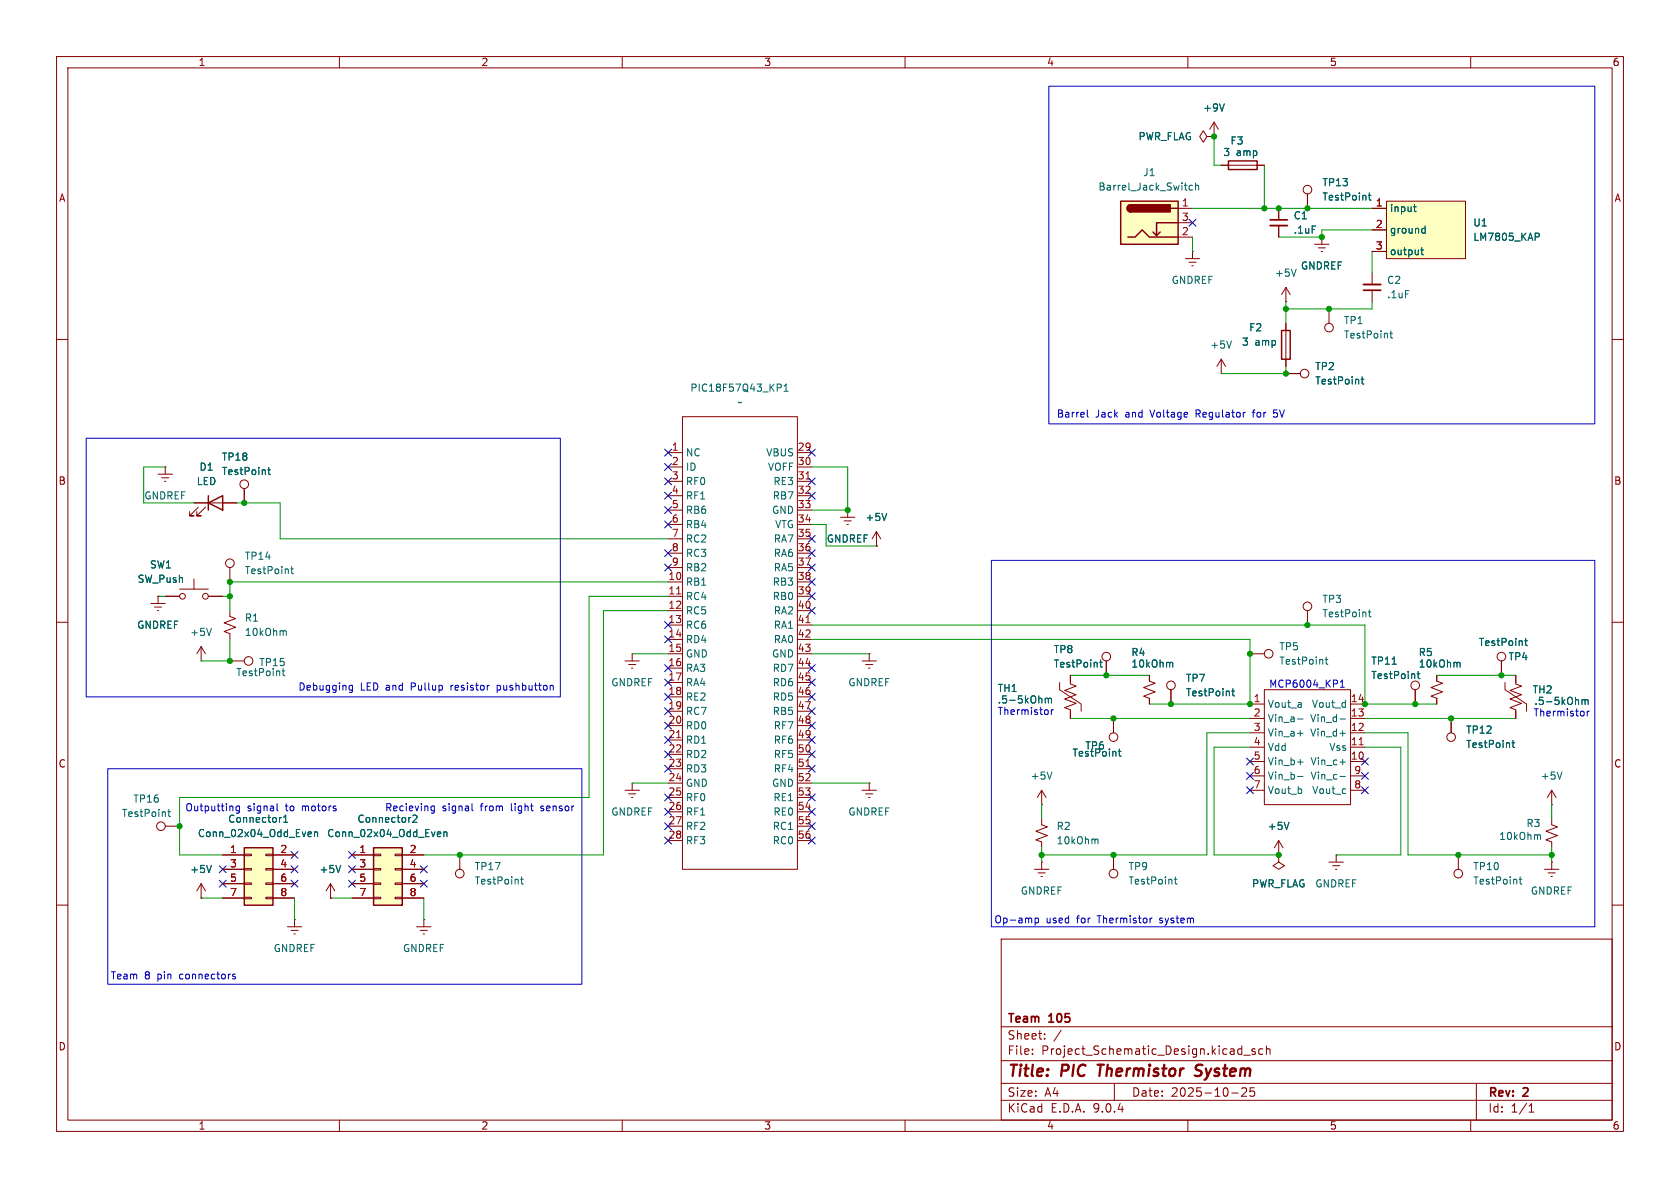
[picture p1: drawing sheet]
<svg xmlns="http://www.w3.org/2000/svg" width="297mm" height="210mm" viewBox="0 0 297 210" stroke-linecap="round" stroke-linejoin="round" font-family="sans-serif">
<g fill="none" stroke="#840000" stroke-width=".18">
<path d="M10 10h277v190h-277zM12 12h273v186h-273zM60 10v2M110 10v2M160 10v2M210 10v2M260 10v2M242.6 48.3v2M242.6 51.3v2M10 60h2M285 60h2M10 110h2"/>
<path d="M152.4 116.8h2.5M153 117.5h1.3M153.5 118.1h.3M153.7 115.6h.1M153.7 115.6v1.2M189.2 119.4v1.5l1 .4-2 .7 2 .8-2 .8 2 .7-2 .8 1 .4v1.5M195.6 116.8v2.6M285 110h2M110.5 139.7h2.5M111.8 138.4h.1M111.8 138.4v1.3M152.4 139.7h2.5"/>
<path d="M153.7 138.4h.1M153.7 138.4v1.3M184.1 139.7l-.7 1.3M184.1 139.7l.8 1.3M184.1 139.7v2.5M187.3 120.7v1.2l3.8 2.6v1.2M196.8 127v2.5M207 121.9v2.6M111.1 140.3h1.3M111.6 141h.3M153 140.3h1.3M153.5 141h.3"/>
<path d="M184.1 142.2h.1M184.1 144.8v1l1.1 .4-2.1 .7 2.1 .8-2.1 .8 1 .3v1.1M10 160h2M177 166h108v32h-108zM285 160h2M60 198v2M110 198v2M160 198v2M177 194.5h108M177 191.5h108M177 187.5h108M177 181.5h108"/>
<path d="M182.5 186.3v.1M182.5 185.5v.1M184.7 183.6v.1M184.7 182.8v.1M187.6 182.1l-1.3 2M197 191.5v3M210 198v2M217.7 193.2h1.2M219.9 186.5h1.1M220.3 192.4v.5l-.8 .9h.9M221 192.3v.7l.2-.1h.5l.1 .6-.3 .3-.5-.1M221.9 185.5l-.4-.1-.2 .2 .1 .2 .5 .2v.3h-.6"/>
<path d="M223.2 185.5l-.4-.1-.3 .3v.4l.2 .2h.5M223.9 185.5l.2-.1 .4 .1v.9M223.9 184.9v1.5M260 198v2M261 191.5v6.5M270.3 196.6h.9M270.3 195.5l.4-.4v1.5"/>
<circle cx="195.6" cy="116.1" r=".76"/>
<circle cx="196.8" cy="130.3" r=".76"/>
<circle cx="207" cy="121.2" r=".76"/>
</g>
<path d="M194 188.2h1.2M194.6 188.2l-.3 2M212.3 190a.85 .85 0 0 1-1.1 .1M212.3 188.2l-.7 .1a.46 .46 0 0 0-.2 .5 .46 .46 0 0 0 .3 .4l.6 .2" fill="none" stroke="#840000" stroke-width=".4"/>
<path d="M194.4 117.1h.5M194.6 116.7v1l.3 .2M184.8 123.4v.9M184.8 123.6l.4-.2 .1 .2M185.3 123.6l.2-.2 .3 .1 .1 .8M185.3 123.6v.7M186 136.5l-.5 1.2M197.7 132.8h.5M197.9 132.4v1.1l.3 .2M217.8 122.2h.4M217.9 121.7v1.1l.3 .2M193.8 148.3l.3 .2v.7" fill="none" stroke="#006464" stroke-width=".18"/>
<path d="M241 51.3h3.1" fill="none" stroke="#840000" stroke-width=".3"/>
<path d="M241 50.3h3.1" fill="none" stroke="#840000" stroke-width=".33"/>
<path d="M43.2 149.9h5.1v10.1h-5.1z" fill="#ffffc2"/>
<path d="M43.2 149.9h5.1v10.1h-5.1z" fill="none" stroke="#840000" stroke-width=".25"/>
<g fill="none" stroke="#840000" stroke-width=".18">
<path d="M234.9 54.6v2.6M39.4 151.1h3.8M39.4 153.7h3.8M39.4 156.2h3.8M39.4 158.8h3.8M43.2 151h1.2v.3h-1.2zM43.2 153.5h1.2v.3h-1.2zM43.2 156.1h1.2v.2h-1.2zM43.2 158.6h1.2v.3h-1.2zM47 151h1.3v.3h-1.3zM47 153.5h1.3v.3h-1.3zM47 156.1h1.3v.2h-1.3z"/>
<path d="M47 158.6h1.3v.3h-1.3zM48.3 151.1h3.8M48.3 153.7h3.8M48.3 156.2h3.8M48.3 158.8h3.8M58.4 158.8h.1M58.4 156.2l-.7 1.3M58.4 156.2l.8 1.3M58.4 156.2v2.6M50.8 163.8h2.5M51.4 164.5h1.3M51.9 165.1h.3"/>
<path d="M52.1 162.6h.1M52.1 162.6v1.2M73.7 163.8h2.5M74.3 164.5h1.3M74.8 165.1h.3M74.9 162.6h.1M74.9 162.6v1.2"/>
<circle cx="234.9" cy="57.9" r=".76"/>
</g>
<path d="M245.7 58.9h.5M245.9 58.5v1.1l.3 .2M49.8 144.5l-.3 .1M50.1 145.4h.8M50.1 144.5l.4-.4v1.3M54.6 147.1h.4l.1 .3-.6 .1M55 147.8l-.4 .1M55.6 147.2l.2-.1h.3l.1 .8M55.6 147.1v.8M60.2 153l-.4 1.2" fill="none" stroke="#006464" stroke-width=".18"/>
<path d="M245.1 35.6h14v10.1h-14z" fill="#ffffc2"/>
<g fill="none" stroke="#840000" stroke-width=".18">
<path d="M242.6 36.8h2.5M245.1 35.6h14v10.1h-14zM227.3 53.3h.1M227.3 50.8l-.7 1.3M227.3 50.8l.8 1.3M227.3 50.8v2.5M242.6 40.6h2.5M242.6 44.5h2.5M81.3 151.1v2.6"/>
<circle cx="81.3" cy="154.4" r=".76"/>
</g>
<path d="M249.9 36.6h.5M250.1 36.1v1.1l.3 .2M251.9 39.9v1.3M229.1 47.6l-.4 1.2M251.2 44.2h.4M251.3 43.8v1l.3 .2M251.6 40.4h.3M251.9 41.2h-.3M271.4 41.2h.5l.2 .3-.1 .3-.6 .1M92 155.4h.5M92.2 155v1.1l.3 .2" fill="none" stroke="#006464" stroke-width=".18"/>
<path d="M66 149.9h5.1v10.1h-5.1z" fill="#ffffc2"/>
<path d="M66 149.9h5.1v10.1h-5.1z" fill="none" stroke="#840000" stroke-width=".25"/>
<g fill="none" stroke="#840000" stroke-width=".18">
<path d="M213.4 24.1l-.7-1-.6 1 .6 1 .7-1h1.2M214.6 24.1h.1M226.1 36.8v2.1M226.1 39.9v2M232.4 43.2h2.5M233 43.8h1.3M233.6 44.5h.2M233.7 41.9h.1M233.7 41.9v1.3M120.6 73.7h20.4v80h-20.4zM118.1 80h2.5M118.1 82.6h2.5"/>
<path d="M118.1 85.1h2.5M118.1 87.6h2.5M118.1 90.2h2.5M118.1 92.7h2.5M118.1 95.3h2.5M118.1 97.8h2.5M141 80h2.5M141 82.6h2.5M141 85.1h2.5M141 87.6h2.5M141 90.2h2.5M141 92.7h2.5"/>
<path d="M141 95.3h2.5M141 97.8h2.5M118.1 100.3h2.5M118.1 102.9h2.5M118.1 105.4h2.5M118.1 108h2.5M118.1 110.5h2.5M118.1 113h2.5M118.1 115.6h2.5M118.1 118.1h2.5M141 100.3h2.5M141 102.9h2.5"/>
<path d="M141 105.4h2.5M141 108h2.5M141 110.5h2.5M141 113h2.5M141 115.6h2.5M141 118.1h2.5M118.1 120.7h2.5M118.1 123.2h2.5M118.1 125.7h2.5M118.1 128.3h2.5M118.1 130.8h2.5M118.1 133.4h2.5"/>
<path d="M118.1 135.9h2.5M118.1 138.4h2.5M141 120.7h2.5M141 123.2h2.5M141 125.7h2.5M141 128.3h2.5M141 130.8h2.5M141 133.4h2.5M141 135.9h2.5M141 138.4h2.5M29.2 146.1h2.5M62.2 151.1h3.8"/>
<path d="M62.2 153.7h3.8M62.2 156.2h3.8M62.2 158.8h3.8M66 151h1.3v.3h-1.3zM66 153.5h1.3v.3h-1.3zM66 156.1h1.3v.2h-1.3zM66 158.6h1.3v.3h-1.3zM69.8 151h1.3v.3h-1.3zM69.8 153.5h1.3v.3h-1.3zM69.8 156.1h1.3v.2h-1.3zM69.8 158.6h1.3v.3h-1.3zM71.1 151.1h3.8"/>
<path d="M71.1 153.7h3.8M71.1 156.2h3.8M71.1 158.8h3.8M118.1 146.1h2.5M118.1 141h2.5M118.1 143.5h2.5M118.1 148.6h2.5M141 146.1h2.5M141 141h2.5M141 143.5h2.5M141 148.6h2.5"/>
<circle cx="28.4" cy="146" r=".76"/>
</g>
<path d="M137.4 67.9h.5l.2 .2-.1 .4-.6 .1M138.6 69.2h.7M138.6 68.3l.4-.4v1.3M29.7 143.5h.4M29.8 143.1v1.1l.3 .1M73.7 144.5l-.8 .9h.8M77.5 147.1h.4v.3l-.6 .1M77.9 147.8l-.4 .1M78.5 147.2l.1-.1h.4v.8M78.5 147.1v.8" fill="none" stroke="#006464" stroke-width=".18"/>
<path d="M224.5 38.9h3.1" fill="none" stroke="#840000" stroke-width=".3"/>
<path d="M224.5 39.9h3.1" fill="none" stroke="#840000" stroke-width=".33"/>
<path d="M142.5 84.7h.7M119.6 105h.7M142.5 110.1h.7M119.6 130.4h.7M142.5 135.5h.7" fill="none" stroke="#a90000" stroke-width=".18"/>
<path d="M198.1 35.6h10.2v7.6h-10.2z" fill="#ffffc2"/>
<path d="M198.1 35.6h10.2v7.6h-10.2zM199.9 36.2a.64 .64 0 0 0-.6 .6 .64 .64 0 0 0 .6 .7M207 36.8h1.3M208.3 39.4h-3.8v2.3l-.7-.7M217.2 28.4h5v1.6h-5zM199.4 41.9h1.3l1.2-1.3 1.3 1.3h5.1M205.1 41l-.6 .7M226.6 58.4h1.5v5.1h-1.5zM36.8 88.9l2.6-1.3v2.6zM36.8 87.6v2.6" fill="none" stroke="#840000" stroke-width=".25"/>
<g fill="#840000" stroke="#840000" stroke-width=".25">
<path d="M199.4 36.4l.5-.2v1.3a.63 .63 0 0 1-.6-.4 .63 .63 0 0 1 .1-.7z"/>
<path d="M199.9 36.2h7v1.3h-7z"/>
</g>
<g fill="none" stroke="#840000" stroke-width=".18">
<path d="M208.3 36.8h2.5M208.3 39.4h2.5M214.6 24.1h.1M214.6 21.6l-.7 1.3M214.6 21.6l.8 1.3M214.6 21.6v2.5M215.9 29.2h7.6M226.1 36.8v2.1M226.1 39.9v2M231.1 34.3v2.5M242.6 36.8h2.5M208.3 41.9h2.5"/>
<path d="M209.5 45.7h2.6M210.2 46.4h1.3M210.7 47h.2M210.8 44.5h.1M210.8 44.5v1.2M227.3 57.2v7.6M233.7 41.9h.1M242.6 40.6h2.5M242.6 44.5h2.5M215.9 66h.1M215.9 63.5l-.8 1.3M215.9 63.5l.8 1.3"/>
<path d="M215.9 63.5v2.5M227.3 66h2.6M27.9 83.8h2.6M28.6 84.5h1.2M29.1 85.1h.2M29.2 82.6h.1M29.2 82.6v1.2M34.3 88.9h7.6M35.1 89.7l-1.6 1.5h.8h-.8v-.8M36.3 89.7l-1.5 1.5h.8h-.8v-.8M43.2 86.4v2.5M148.6 91.4h2.5"/>
<path d="M149.2 92.1h1.3M149.7 92.7h.3M149.9 90.2h.1M149.9 90.2v1.2M154.9 96.5h.1M154.9 94l-.7 1.3M154.9 94l.8 1.3M154.9 94v2.5M26.7 106.7h2.5M27.3 107.3h1.3M27.8 108h.3M27.9 105.4h.1"/>
<path d="M27.9 105.4v1.3M29.2 105.4h2.5M31.7 104.1h5.1M34.3 102.4v1.7M35.6 116.8h.1M35.6 114.3v2.5M35.6 114.3l-.8 1.3M35.6 114.3l.7 1.3M36.8 105.4h2.6M40.6 108v1l1.1 .3-2.1 .8 2.1 .8-2.1 .7 1 .4v1M40.6 116.8h2.6M40.6 100.3v2.6"/>
<path d="M110.5 116.8h2.5M111.1 117.5h1.3M111.6 118.1h.3M111.8 115.6h.1M111.8 115.6v1.2M189.2 119.4v1.3M195.6 116.8v2.6M203.2 119.4v1l1 .4-2 .7 2 .8-2 .8 1 .3v1.1M221 115.6h2.5M231.1 108v2.5M254 119.4v1l1 .4-2 .7 2 .8-2 .8 1 .3v1.1M265.4 116.8v2.6"/>
<path d="M268 119.4v1.5l1 .4-2 .7 2 .8-2 .8 2 .7-2 .8 1 .4v1.5M189.2 125.7v1.3M196.8 127v2.5M207 121.9v2.6M221 124.5h2.5M221 127h2.5M221 129.5h2.5M221 132.1h2.5M221 134.6h2.5M221 137.2h2.5M221 139.7h2.5M223.5 121.9h15.3v20.3h-15.3z"/>
<path d="M238.8 124.5h2.5M238.8 127h2.5M238.8 129.5h2.5M238.8 132.1h2.5M238.8 134.6h2.5M238.8 137.2h2.5M238.8 139.7h2.5M250.2 121.9v2.6M256.5 127v2.5M266.1 120.7v1.2l3.8 2.6v1.2M274.3 139.7v2.5M274.3 139.7l-.7 1.3"/>
<path d="M274.3 139.7l.8 1.3M35.6 158.8h.1M35.6 156.2l-.8 1.3M35.6 156.2l.7 1.3M35.6 156.2v2.6M39.4 153.7h3.8M39.4 151.1h3.8M39.4 156.2h3.8M39.4 158.8h3.8M48.3 153.7h3.8M48.3 151.1h3.8M48.3 156.2h3.8"/>
<path d="M48.3 158.8h3.8M58.4 158.8h.1M62.2 153.7h3.8M62.2 151.1h3.8M62.2 156.2h3.8M62.2 158.8h3.8M71.1 153.7h3.8M71.1 151.1h3.8M71.1 156.2h3.8M71.1 158.8h3.8M182.9 153.7h2.5M183.5 154.3h1.3"/>
<path d="M184 154.9h.3M184.1 152.4h.1M184.1 152.4v1.3M196.8 151.1v2.6M226.1 151.1v1.3l1 .6-1 .7-1.1-.7 1.1-.6M226.1 151.1h.1M226.1 148.6l-.8 1.3M226.1 148.6l.7 1.3M226.1 148.6v2.5M234.9 152.4h2.6M235.6 153h1.3M236.1 153.7h.2"/>
<path d="M236.2 151.1h.1M236.2 151.1v1.3M257.8 151.1v2.6M273 153.7h2.6M273.7 154.3h1.3M274.2 154.9h.2M274.3 144.8v1l1 .4-2 .7 2 .8-2 .8 1 .3v1.1M274.3 142.2h.1M274.3 152.4h.1M274.3 152.4v1.3"/>
<circle cx="231.1" cy="33.5" r=".76"/>
<circle cx="230.6" cy="66" r=".76"/>
<circle cx="40.6" cy="99.6" r=".76"/>
<circle cx="43.2" cy="85.6" r=".76"/>
<circle cx="32.3" cy="105.4" r=".51"/>
<circle cx="36.3" cy="105.4" r=".51"/>
<circle cx="43.9" cy="116.8" r=".76"/>
<circle cx="224.3" cy="115.6" r=".76"/>
<circle cx="231.1" cy="107.2" r=".76"/>
<circle cx="265.4" cy="116.1" r=".76"/>
<circle cx="250.2" cy="121.2" r=".76"/>
<circle cx="256.5" cy="130.3" r=".76"/>
<circle cx="196.8" cy="154.4" r=".76"/>
<circle cx="257.8" cy="154.4" r=".76"/>
</g>
<g fill="none" stroke="#006464" stroke-width=".18">
<path d="M216.4 18.4l-.4 1.2M210.8 32.8h-.3l-.3 .2 .1 .5h.5M211.4 32.9l.1-.1h.3l.1 .8M211.4 32.3v1.3M241.9 34.5h.5M242.1 34.1v1.1l.3 .2M249.9 36.6h.5M250.1 36.1v1.1l.3 .2M251.9 39.9v1.3M251.2 44.2h.4M251.3 43.8v1l.3 .2M251.6 40.4h.3"/>
<path d="M251.9 41.2h-.3M271.4 41.2h.5l.2 .3-.1 .3-.6 .1M217.7 60.3l-.4 1.2M240.6 67h.5M240.8 66.6v1.1l.3 .2M47.3 83h.5M47.5 82.6v1.1l.3 .2M156.8 90.7l-.5 1.3M37.4 111.1l-.4 1.2M50.1 118.2v1.1l.3 .2M50.2 111.5l.4 .2v.6M51.4 100.6h.5"/>
<path d="M51.6 100.1v1.1l.3 .2M194.4 117.1h.5M194.6 116.7v1l.3 .2M207 117.1l.3 .2v.6M234.3 116.6h.5M234.5 116.1v1.1l.3 .2M241.9 108.2h.5M242.1 107.8v1.1l.3 .1M246.1 117.4h.7M250.5 119.1h.5M250.7 118.7v1.1l.3 .2M257.8 117.1l.3 .2v.6"/>
<path d="M269.5 113.3h.5M269.7 112.8v1.1l.3 .2M184.8 123.4v.9M184.8 123.6l.4-.2 .1 .2M185.3 123.6l.2-.2 .3 .1 .1 .8M185.3 123.6v.7M197.7 132.8h.5M197.9 132.4v1.1l.3 .2M217.8 122.2h.4M217.9 121.7v1.1l.3 .2M229.4 127.1h1M229.4 129.6h1"/>
<path d="M229.4 134.7h1M229.4 137.3h1M236.9 127.1h.9M236.9 129.6h.9M236.9 134.7h.9M236.9 137.3h.9M267.3 131.3h.5M267.5 130.9v1.1l.3 .2M276.1 136.5l-.4 1.2M279.7 123.7v.8M279.7 123.8l.3-.1 .2 .2M280.2 123.9l.2-.2h.3l.1 .8"/>
<path d="M280.2 123.9v.6M37.4 153l-.4 1.2M49.8 144.5l-.3 .1M50.1 145.4h.8M50.1 144.5l.4-.4v1.3M54.6 147.1h.4l.1 .3-.6 .1M55 147.8l-.4 .1M55.6 147.2l.2-.1h.3l.1 .8M55.6 147.1v.8M60.2 153l-.4 1.2M73.7 144.5l-.8 .9h.8M77.5 147.1h.4v.3l-.6 .1"/>
<path d="M77.9 147.8l-.4 .1M78.5 147.2l.1-.1h.4v.8M78.5 147.1v.8M207.6 155.4h.5M207.8 155v1.1l.3 .2M227.9 145.4l-.4 1.2M268.6 155.4h.4M268.7 155v1.1l.3 .2M272 147.6l.4 .1v.7"/>
</g>
<path d="M240.3 131.7h.7" fill="none" stroke="#a90000" stroke-width=".18"/>
<g fill="none" stroke="#009600" stroke-width=".18">
<path d="M210.8 36.8h31.8M214.6 24.1v5.1h1.3M223.5 29.2v7.6M210.8 41.9v2.6M227.3 53.3v3.9M242.6 40.6h-8.9v1.3h-7.6M242.6 53.3v1.3h-15.3M242.6 44.5v3.8M227.3 64.8v1.2h-11.4M29.2 82.6h-3.8v6.3h8.9M41.9 88.9h7.6v6.4h68.6M143.5 92.7h2.5v3.8h8.9"/>
<path d="M143.5 82.6h6.4v7.6h-6.4M27.9 105.4h1.3M39.4 105.4h1.2M40.6 113v3.8h-5M111.8 115.6h6.3M118.1 105.4h-14v35.6h-72.4v10.1h7.7M118.1 108h-11.4v43.1h-31.8M118.1 102.9h-77.5v5.1M143.5 113h77.5v11.5h-17.8M143.5 110.5h97.8v14h12.7M143.5 115.6h10.2M189.2 119.4h14"/>
<path d="M254 119.4h14M111.8 138.4h6.3M143.5 138.4h10.2M189.2 127h31.8M221 129.5h-7.6v21.6h-29.3M221 132.1h-6.4v19h11.5M241.3 132.1h6.3v19h-11.4M241.3 129.5h7.6v21.6h25.4M241.3 127h26.7M35.6 158.8h3.8M52.1 158.8v3.8M58.4 158.8h3.8"/>
<path d="M74.9 158.8v3.8M184.1 142.2v2.6M184.1 149.9v2.5M274.3 142.2v2.6M274.3 149.9v2.5"/>
</g>
<g fill="none" stroke="#000084" stroke-width=".18">
<path d="M210.2 38.8l1.2 1.2M211.4 38.8l-1.2 1.2M117.5 79.4l1.2 1.2M118.7 79.4l-1.2 1.2M142.9 79.4l1.2 1.2M144.1 79.4l-1.2 1.2M117.5 84.5l1.2 1.2M117.5 81.9l1.2 1.3M117.5 99.7l1.2 1.2M117.5 97.2l1.2 1.2M117.5 87l1.2 1.2M117.5 89.6l1.2 1.2"/>
<path d="M117.5 92.1l1.2 1.2M118.7 99.7l-1.2 1.2M118.7 97.2l-1.2 1.2M118.7 84.5l-1.2 1.2M118.7 81.9l-1.2 1.3M118.7 89.6l-1.2 1.2M118.7 87l-1.2 1.2M118.7 92.1l-1.2 1.2M142.9 94.6l1.2 1.3M142.9 97.2l1.2 1.2M142.9 84.5l1.2 1.2M142.9 87l1.2 1.2"/>
<path d="M142.9 99.7l1.2 1.2M144.1 87l-1.2 1.2M144.1 94.6l-1.2 1.3M144.1 97.2l-1.2 1.2M144.1 99.7l-1.2 1.2M144.1 84.5l-1.2 1.2M117.5 117.5l1.2 1.2M117.5 109.9l1.2 1.2M117.5 112.4l1.2 1.2M118.7 112.4l-1.2 1.2M118.7 109.9l-1.2 1.2M118.7 117.5l-1.2 1.2"/>
<path d="M142.9 102.3l1.2 1.2M142.9 104.8l1.2 1.2M142.9 117.5l1.2 1.2M142.9 107.3l1.2 1.3M144.1 102.3l-1.2 1.2M144.1 107.3l-1.2 1.3M144.1 104.8l-1.2 1.2M144.1 117.5l-1.2 1.2M117.5 122.6l1.2 1.2M117.5 127.7l1.2 1.2M117.5 125.1l1.2 1.2M117.5 130.2l1.2 1.2"/>
<path d="M117.5 132.7l1.2 1.3M117.5 120l1.2 1.3M117.5 135.3l1.2 1.2M118.7 120l-1.2 1.3M118.7 122.6l-1.2 1.2M118.7 127.7l-1.2 1.2M118.7 125.1l-1.2 1.2M118.7 130.2l-1.2 1.2M118.7 132.7l-1.2 1.3M118.7 135.3l-1.2 1.2M142.9 122.6l1.2 1.2M142.9 120l1.2 1.3"/>
<path d="M142.9 130.2l1.2 1.2M142.9 132.7l1.2 1.3M142.9 127.7l1.2 1.2M142.9 135.3l1.2 1.2M142.9 125.1l1.2 1.2M144.1 122.6l-1.2 1.2M144.1 120l-1.2 1.3M144.1 130.2l-1.2 1.2M144.1 132.7l-1.2 1.3M144.1 127.7l-1.2 1.2M144.1 135.3l-1.2 1.2M144.1 125.1l-1.2 1.2"/>
<path d="M220.4 139.1l1.2 1.2M220.4 134l1.2 1.2M220.4 136.6l1.2 1.2M221.6 139.1l-1.2 1.2M221.6 134l-1.2 1.2M221.6 136.6l-1.2 1.2M240.7 136.6l1.2 1.2M240.7 134l1.2 1.2M240.7 139.1l1.2 1.2M241.9 136.6l-1.2 1.2M241.9 134l-1.2 1.2M241.9 139.1l-1.2 1.2"/>
<path d="M38.8 155.6l1.2 1.2M38.8 153.1l1.2 1.2M40 155.6l-1.2 1.2M40 153.1l-1.2 1.2M51.5 155.6l1.2 1.2M51.5 153.1l1.2 1.2M51.5 150.5l1.2 1.2M52.7 150.5l-1.2 1.2M52.7 155.6l-1.2 1.2M52.7 153.1l-1.2 1.2M61.6 150.5l1.2 1.2M61.6 155.6l1.2 1.2"/>
<path d="M61.6 153.1l1.2 1.2M62.8 150.5l-1.2 1.2M62.8 155.6l-1.2 1.2M62.8 153.1l-1.2 1.2M74.3 155.6l1.2 1.2M74.3 153.1l1.2 1.2M75.5 155.6l-1.2 1.2M75.5 153.1l-1.2 1.2M117.5 140.4l1.2 1.2M117.5 145.4l1.2 1.3M117.5 142.9l1.2 1.2M117.5 148l1.2 1.2"/>
<path d="M118.7 148l-1.2 1.2M118.7 142.9l-1.2 1.2M118.7 145.4l-1.2 1.3M118.7 140.4l-1.2 1.2M142.9 145.4l1.2 1.3M142.9 140.4l1.2 1.2M142.9 142.9l1.2 1.2M142.9 148l1.2 1.2M144.1 145.4l-1.2 1.3M144.1 140.4l-1.2 1.2M144.1 142.9l-1.2 1.2M144.1 148l-1.2 1.2"/>
</g>
<g fill="none" stroke="#0000c2" stroke-width=".18">
<path d="M185.4 15.2h96.5v59.7h-96.5zM15.2 77.5h83.9v45.7h-83.9zM192.2 72.5v1.1l.2 .1M220 72.9h.2M221.4 72.9h.5M221.6 72.5v1.2M225.1 73.6l.5 .1M225.8 72.5h-.6l-.1 .6 .5-.2M175.3 99.1h106.6v64.7h-106.6zM19 135.9h83.9v38.1h-83.9zM61.7 121.8l.3 .2 .3-.1M62.3 121.1v1.1l-.2 .2h-.3"/>
<path d="M62.3 121.2l-.3-.1-.3 .3M87.9 121.1v1.3M87.9 121.9l.1 .1M88 121.1l-.1 .1M97.8 121.2v.8M185.9 125.5v.8M186.2 125.5l-.3 .2M236.9 121.5h.8M236.9 120.6l.4-.4v1.3M280.6 125.7v.9M281 125.7l-.4 .3M41.8 143.7l.1 .1"/>
<path d="M42.3 142.5h-.3l-.3 .2 .1 .6h.5M42.3 142.5v1l-.2 .3M49 142.1v1.1l.2 .1M76.2 143.2l.2 .1h.4M76.8 142.5v1l-.2 .3-.4-.1M76.8 142.5h-.4l-.2 .1M83.4 142.1v1.1l.2 .1M41.2 172.6l.4 .1v.2l-.1 .1h-.4M41.2 172.3h.4M183 162.3v1.3M183 162.4l.4-.1 .2 .2-.1 .6h-.5M203.7 162.3l-.3 .1"/>
</g>
<g fill="#009600" stroke="#009600" stroke-width=".18">
<circle cx="81.3" cy="151.1" r=".46"/>
<circle cx="31.7" cy="146.1" r=".46"/>
<circle cx="40.6" cy="116.8" r=".46"/>
<circle cx="40.6" cy="102.9" r=".46"/>
<circle cx="40.6" cy="105.4" r=".46"/>
<circle cx="149.9" cy="90.2" r=".46"/>
<circle cx="43.2" cy="88.9" r=".46"/>
<circle cx="226.1" cy="36.8" r=".46"/>
<circle cx="223.5" cy="36.8" r=".46"/>
<circle cx="231.1" cy="36.8" r=".46"/>
<circle cx="214.6" cy="24.1" r=".46"/>
<circle cx="227.3" cy="66" r=".46"/>
<circle cx="234.9" cy="54.6" r=".46"/>
<circle cx="227.3" cy="54.6" r=".46"/>
<circle cx="233.7" cy="41.9" r=".46"/>
<circle cx="196.8" cy="151.1" r=".46"/>
<circle cx="184.1" cy="151.1" r=".46"/>
<circle cx="207" cy="124.5" r=".46"/>
<circle cx="196.8" cy="127" r=".46"/>
<circle cx="195.6" cy="119.4" r=".46"/>
<circle cx="226.1" cy="151.1" r=".46"/>
<circle cx="221" cy="115.6" r=".46"/>
<circle cx="231.1" cy="110.5" r=".46"/>
<circle cx="241.3" cy="124.5" r=".46"/>
<circle cx="221" cy="124.5" r=".46"/>
<circle cx="250.2" cy="124.5" r=".46"/>
<circle cx="265.4" cy="119.4" r=".46"/>
<circle cx="256.5" cy="127" r=".46"/>
<circle cx="274.3" cy="151.1" r=".46"/>
<circle cx="257.8" cy="151.1" r=".46"/>
</g>
<g font-size="2.8" fill="#840000">
<text x="178" y="190.9">Title:</text>
<text x="187.7" y="190.9">PIC</text>
<text x="194.9" y="190.9">Thermistor</text>
<text x="213" y="190.9">System</text>
</g>
<g font-size="2.1" fill="#840000">
<text x="178" y="184">Sheet:</text>
<text x="178" y="181.2">Team</text>
<text x="185.5" y="181.2">105</text>
<text x="178" y="186.7">File:</text>
<text x="184.1" y="186.7">Project_Schematic_Design.kicad_sch</text>
<text x="178" y="196.9">KiCad</text>
<text x="178" y="194.1">Size:</text>
<text x="184.7" y="194.1">A4</text>
<text x="185.7" y="196.9">E.D.A.</text>
<text x="193.3" y="196.9">9.0.4</text>
<text x="200" y="194.1">Date:</text>
<text x="207" y="194.1">2025-10-25</text>
<text x="263" y="194.3">Rev:</text>
<text x="263" y="196.9">Id:</text>
<text x="267.1" y="196.9">1/1</text>
<text x="269.4" y="194.3">2</text>
</g>
<g font-size="1.8" fill="#840000">
<text x="35" y="11.9">1</text>
<text x="85" y="11.9">2</text>
<text x="135" y="11.9">3</text>
<text x="185" y="11.9">4</text>
<text x="235" y="11.9">5</text>
<text x="285" y="11.9">6</text>
<text x="10.3" y="35.9">A</text>
<text x="285.3" y="35.9">A</text>
<text x="10.3" y="85.9">B</text>
<text x="285.3" y="85.9">B</text>
<text x="10.3" y="135.9">C</text>
<text x="285.3" y="135.9">C</text>
<text x="10.3" y="185.9">D</text>
<text x="285.3" y="185.9">D</text>
<text x="35" y="199.9">1</text>
<text x="85" y="199.9">2</text>
<text x="135" y="199.9">3</text>
<text x="185" y="199.9">4</text>
<text x="235" y="199.9">5</text>
<text x="285" y="199.9">6</text>
</g>
<g font-size="1.8" fill="#006464">
<text x="212.6" y="19.9">+9V</text>
<text x="201.2" y="25">PWR_FLAG</text>
<text x="216.2" y="27.8">3</text>
<text x="217.4" y="25.8">F3</text>
<text x="218.5" y="27.8">amp</text>
<text x="194.1" y="33.9">Barrel_Jack_Switch</text>
<text x="202" y="31.3">J1</text>
<text x="233.7" y="35.7">TestPoint</text>
<text x="233.7" y="33.1">TP13</text>
<text x="228.6" y="39">C1</text>
<text x="228.6" y="41.5">.1uF</text>
<text x="245.6" y="37.7">input</text>
<text x="245.6" y="41.5">ground</text>
<text x="260.4" y="40.2">U1</text>
<text x="229.9" y="47.9">GNDREF</text>
<text x="245.6" y="45.3">output</text>
<text x="260.4" y="42.8">LM7805_KAP</text>
<text x="207" y="50.4">GNDREF</text>
<text x="225.3" y="49.1">+5V</text>
<text x="245.1" y="50.4">C2</text>
<text x="245.1" y="52.9">.1uF</text>
<text x="220.7" y="58.8">F2</text>
<text x="237.5" y="57.5">TP1</text>
<text x="213.9" y="61.8">+5V</text>
<text x="219.5" y="61.3">3</text>
<text x="221.8" y="61.3">amp</text>
<text x="232.4" y="65.6">TP2</text>
<text x="237.5" y="60">TestPoint</text>
<text x="121.9" y="69.4">PIC18F57Q43_KP1</text>
<text x="130.3" y="72">~</text>
<text x="232.4" y="68.2">TestPoint</text>
<text x="35.2" y="83.4">D1</text>
<text x="39.1" y="81.6">TP18</text>
<text x="121.2" y="80.9">NC</text>
<text x="121.2" y="83.4">ID</text>
<text x="135.4" y="80.9">VBUS</text>
<text x="135.7" y="83.4">VOFF</text>
<text x="25.4" y="88.5">GNDREF</text>
<text x="34.7" y="86">LED</text>
<text x="39.1" y="84.2">TestPoint</text>
<text x="121.2" y="86">RF0</text>
<text x="121.2" y="88.5">RF1</text>
<text x="136.5" y="88.5">RB7</text>
<text x="136.6" y="86">RE3</text>
<text x="121.2" y="91">RB6</text>
<text x="121.2" y="93.6">RB4</text>
<text x="136.4" y="91">GND</text>
<text x="136.9" y="93.6">VTG</text>
<text x="152.9" y="92.3">+5V</text>
<text x="26.4" y="100.7">SW1</text>
<text x="43.2" y="101.7">TestPoint</text>
<text x="43.2" y="99.2">TP14</text>
<text x="121.2" y="96.1">RC2</text>
<text x="121.2" y="98.7">RC3</text>
<text x="121.2" y="101.2">RB2</text>
<text x="136.7" y="96.1">RA7</text>
<text x="136.7" y="98.7">RA6</text>
<text x="136.7" y="101.2">RA5</text>
<text x="146.1" y="96.1">GNDREF</text>
<text x="24.2" y="103.2">SW_Push</text>
<text x="121.2" y="103.7">RB1</text>
<text x="121.2" y="106.3">RC4</text>
<text x="136.5" y="103.7">RB3</text>
<text x="136.5" y="106.3">RB0</text>
<text x="233.7" y="106.8">TP3</text>
<text x="24.1" y="111.4">GNDREF</text>
<text x="33.5" y="112.6">+5V</text>
<text x="43.2" y="110.1">R1</text>
<text x="43.2" y="112.6">10kOhm</text>
<text x="121.2" y="108.8">RC5</text>
<text x="121.2" y="111.4">RC6</text>
<text x="121.2" y="113.9">RD4</text>
<text x="136.7" y="108.8">RA2</text>
<text x="136.7" y="111.4">RA1</text>
<text x="136.7" y="113.9">RA0</text>
<text x="233.7" y="109.3">TestPoint</text>
<text x="41.7" y="119.7">TestPoint</text>
<text x="45.7" y="118">TP15</text>
<text x="121.2" y="116.4">GND</text>
<text x="121.2" y="119">RA3</text>
<text x="136.4" y="116.4">GND</text>
<text x="136.5" y="119">RD7</text>
<text x="186.2" y="115.7">TP8</text>
<text x="186.2" y="118.2">TestPoint</text>
<text x="199.9" y="116.2">R4</text>
<text x="199.9" y="118.2">10kOhm</text>
<text x="226.1" y="115.2">TP5</text>
<text x="226.1" y="117.7">TestPoint</text>
<text x="242.3" y="117.7">TP11</text>
<text x="250.7" y="116.2">R5</text>
<text x="250.7" y="118.2">10kOhm</text>
<text x="261.3" y="114.4">TestPoint</text>
<text x="266.6" y="116.9">TP4</text>
<text x="108" y="121.5">GNDREF</text>
<text x="121.2" y="121.5">RA4</text>
<text x="121.2" y="124.1">RE2</text>
<text x="136.5" y="121.5">RD6</text>
<text x="136.5" y="124.1">RD5</text>
<text x="149.9" y="121.5">GNDREF</text>
<text x="176.3" y="124.6">.5-5kOhm</text>
<text x="176.3" y="122.5">TH1</text>
<text x="209.6" y="120.8">TP7</text>
<text x="209.6" y="123.3">TestPoint</text>
<text x="224" y="125.3">Vout_a</text>
<text x="231.8" y="125.3">Vout_d</text>
<text x="242.3" y="120.2">TestPoint</text>
<text x="270.9" y="122.8">TH2</text>
<text x="271.2" y="124.8">.5-5kOhm</text>
<text x="121.2" y="126.6">RC7</text>
<text x="121.2" y="129.1">RD0</text>
<text x="121.2" y="131.7">RD1</text>
<text x="136.5" y="126.6">RB5</text>
<text x="136.7" y="129.1">RF7</text>
<text x="136.7" y="131.7">RF6</text>
<text x="224" y="127.9">Vin_a-</text>
<text x="224" y="130.4">Vin_a+</text>
<text x="231.5" y="127.9">Vin_d-</text>
<text x="231.5" y="130.4">Vin_d+</text>
<text x="259.1" y="129.9">TP12</text>
<text x="121.2" y="134.2">RD2</text>
<text x="121.2" y="136.8">RD3</text>
<text x="136.7" y="134.2">RF5</text>
<text x="136.7" y="136.8">RF4</text>
<text x="189.5" y="134">TestPoint</text>
<text x="191.8" y="132.7">TP6</text>
<text x="224" y="132.9">Vdd</text>
<text x="224" y="135.5">Vin_b+</text>
<text x="231.6" y="135.5">Vin_c+</text>
<text x="234.9" y="132.9">Vss</text>
<text x="259.1" y="132.4">TestPoint</text>
<text x="23.5" y="142.1">TP16</text>
<text x="43.7" y="143.6">signal</text>
<text x="68" y="143.6">Recieving</text>
<text x="121.2" y="139.3">GND</text>
<text x="121.2" y="141.8">RF0</text>
<text x="136.4" y="139.3">GND</text>
<text x="136.6" y="141.8">RE1</text>
<text x="182.1" y="138">+5V</text>
<text x="224" y="138">Vin_b-</text>
<text x="224" y="140.6">Vout_b</text>
<text x="231.6" y="138">Vin_c-</text>
<text x="231.9" y="140.6">Vout_c</text>
<text x="272.3" y="138">+5V</text>
<text x="21.5" y="144.6">TestPoint</text>
<text x="34.9" y="148.2">Conn_02x04_Odd_Even</text>
<text x="40.2" y="145.6">Connector1</text>
<text x="57.7" y="148.2">Conn_02x04_Odd_Even</text>
<text x="63.1" y="145.6">Connector2</text>
<text x="108" y="144.4">GNDREF</text>
<text x="121.2" y="144.4">RF1</text>
<text x="121.2" y="146.9">RF2</text>
<text x="121.2" y="149.5">RF3</text>
<text x="136.5" y="146.9">RC1</text>
<text x="136.5" y="149.5">RC0</text>
<text x="136.6" y="144.4">RE0</text>
<text x="149.9" y="144.4">GNDREF</text>
<text x="186.7" y="146.9">R2</text>
<text x="186.7" y="149.5">10kOhm</text>
<text x="224" y="146.9">+5V</text>
<text x="264.9" y="148.7">10kOhm</text>
<text x="269.8" y="146.4">R3</text>
<text x="33.5" y="154.5">+5V</text>
<text x="56.4" y="154.5">+5V</text>
<text x="83.8" y="154">TP17</text>
<text x="199.4" y="154">TP9</text>
<text x="260.4" y="154">TP10</text>
<text x="83.8" y="156.6">TestPoint</text>
<text x="180.4" y="158.3">GNDREF</text>
<text x="199.4" y="156.6">TestPoint</text>
<text x="221.2" y="157.1">PWR_FLAG</text>
<text x="232.4" y="157.1">GNDREF</text>
<text x="260.4" y="156.6">TestPoint</text>
<text x="270.5" y="158.3">GNDREF</text>
<text x="48.3" y="168.5">GNDREF</text>
<text x="71.1" y="168.5">GNDREF</text>
</g>
<g font-size="1.8" fill="#a90000">
<text x="208.8" y="36.6">1</text>
<text x="208.8" y="39.1">3</text>
<text x="208.8" y="41.7">2</text>
<text x="243.1" y="36.6">1</text>
<text x="243.1" y="40.4">2</text>
<text x="243.1" y="44.2">3</text>
<text x="118.7" y="79.8">1</text>
<text x="118.7" y="82.3">2</text>
<text x="140.9" y="79.8">29</text>
<text x="140.9" y="82.3">30</text>
<text x="118.7" y="84.8">3</text>
<text x="118.7" y="87.4">4</text>
<text x="118.7" y="89.9">5</text>
<text x="140.9" y="84.8">31</text>
<text x="140.9" y="87.4">32</text>
<text x="140.9" y="89.9">33</text>
<text x="118.7" y="92.5">6</text>
<text x="118.7" y="95">7</text>
<text x="140.9" y="92.5">34</text>
<text x="140.9" y="95">35</text>
<text x="118.7" y="97.5">8</text>
<text x="118.7" y="100.1">9</text>
<text x="140.9" y="97.5">36</text>
<text x="140.9" y="100.1">37</text>
<text x="118.1" y="102.6">10</text>
<text x="118.1" y="105.2">11</text>
<text x="118.1" y="107.7">12</text>
<text x="140.9" y="102.6">38</text>
<text x="140.9" y="105.2">39</text>
<text x="140.9" y="107.7">40</text>
<text x="118.1" y="110.2">13</text>
<text x="118.1" y="112.8">14</text>
<text x="140.9" y="110.2">41</text>
<text x="140.9" y="112.8">42</text>
<text x="118.1" y="115.3">15</text>
<text x="118.1" y="117.9">16</text>
<text x="140.9" y="115.3">43</text>
<text x="140.9" y="117.9">44</text>
<text x="118.1" y="120.4">17</text>
<text x="118.1" y="122.9">18</text>
<text x="118.1" y="125.5">19</text>
<text x="140.9" y="120.4">45</text>
<text x="140.9" y="122.9">46</text>
<text x="140.9" y="125.5">47</text>
<text x="221.5" y="124.2">1</text>
<text x="238.7" y="124.2">14</text>
<text x="118.1" y="128">20</text>
<text x="118.1" y="130.6">21</text>
<text x="140.9" y="128">48</text>
<text x="140.9" y="130.6">49</text>
<text x="221.5" y="126.7">2</text>
<text x="221.5" y="129.3">3</text>
<text x="221.5" y="131.8">4</text>
<text x="238.7" y="126.7">13</text>
<text x="238.7" y="129.3">12</text>
<text x="238.7" y="131.8">11</text>
<text x="118.1" y="133.1">22</text>
<text x="118.1" y="135.6">23</text>
<text x="140.9" y="133.1">50</text>
<text x="140.9" y="135.6">51</text>
<text x="221.5" y="134.4">5</text>
<text x="221.5" y="136.9">6</text>
<text x="238.7" y="134.4">10</text>
<text x="239.3" y="136.9">9</text>
<text x="118.1" y="138.2">24</text>
<text x="118.1" y="140.7">25</text>
<text x="118.1" y="143.3">26</text>
<text x="140.9" y="138.2">52</text>
<text x="140.9" y="140.7">53</text>
<text x="140.9" y="143.3">54</text>
<text x="221.5" y="139.4">7</text>
<text x="239.3" y="139.4">8</text>
<text x="118.1" y="145.8">27</text>
<text x="118.1" y="148.3">28</text>
<text x="140.9" y="145.8">55</text>
<text x="140.9" y="148.3">56</text>
<text x="40.6" y="150.9">1</text>
<text x="40.6" y="153.4">3</text>
<text x="40.6" y="156">5</text>
<text x="49.5" y="150.9">2</text>
<text x="49.5" y="153.4">4</text>
<text x="49.5" y="156">6</text>
<text x="63.4" y="150.9">1</text>
<text x="63.4" y="153.4">3</text>
<text x="63.4" y="156">5</text>
<text x="72.3" y="150.9">2</text>
<text x="72.3" y="153.4">4</text>
<text x="72.3" y="156">6</text>
<text x="40.6" y="158.5">7</text>
<text x="49.5" y="158.5">8</text>
<text x="63.4" y="158.5">7</text>
<text x="72.3" y="158.5">8</text>
</g>
<g font-size="1.8" fill="#0000c2">
<text x="186.7" y="74">Barrel</text>
<text x="193.7" y="74">Jack</text>
<text x="199.1" y="74">and</text>
<text x="203.7" y="74">Voltage</text>
<text x="211.9" y="74">Regulator</text>
<text x="222.2" y="74">for</text>
<text x="226" y="74">5V</text>
<text x="52.7" y="122.3">Debugging</text>
<text x="63.7" y="122.3">LED and</text>
<text x="72.9" y="122.3">Pullup</text>
<text x="80.1" y="122.3">resistor</text>
<text x="88.5" y="122.3">pushbutton</text>
<text x="224.3" y="121.8">MCP6004_KP1</text>
<text x="176.3" y="126.6">Thermistor</text>
<text x="271" y="126.9">Thermistor</text>
<text x="32.7" y="143.6">Outputting</text>
<text x="50.6" y="143.6">to</text>
<text x="53.7" y="143.6">motors</text>
<text x="78.2" y="143.6">signal</text>
<text x="85.1" y="143.6">from</text>
<text x="90.6" y="143.6">light</text>
<text x="96.1" y="143.6">sensor</text>
<text x="175.7" y="163.4">Op-amp</text>
<text x="184.9" y="163.4">used</text>
<text x="190.5" y="163.4">for</text>
<text x="194.3" y="163.4">Thermistor</text>
<text x="205.5" y="163.4">system</text>
<text x="19.5" y="173.3">Team</text>
<text x="25.5" y="173.3">8</text>
<text x="27.9" y="173.3">pin</text>
<text x="32" y="173.3">connectors</text>
</g>
</svg>
